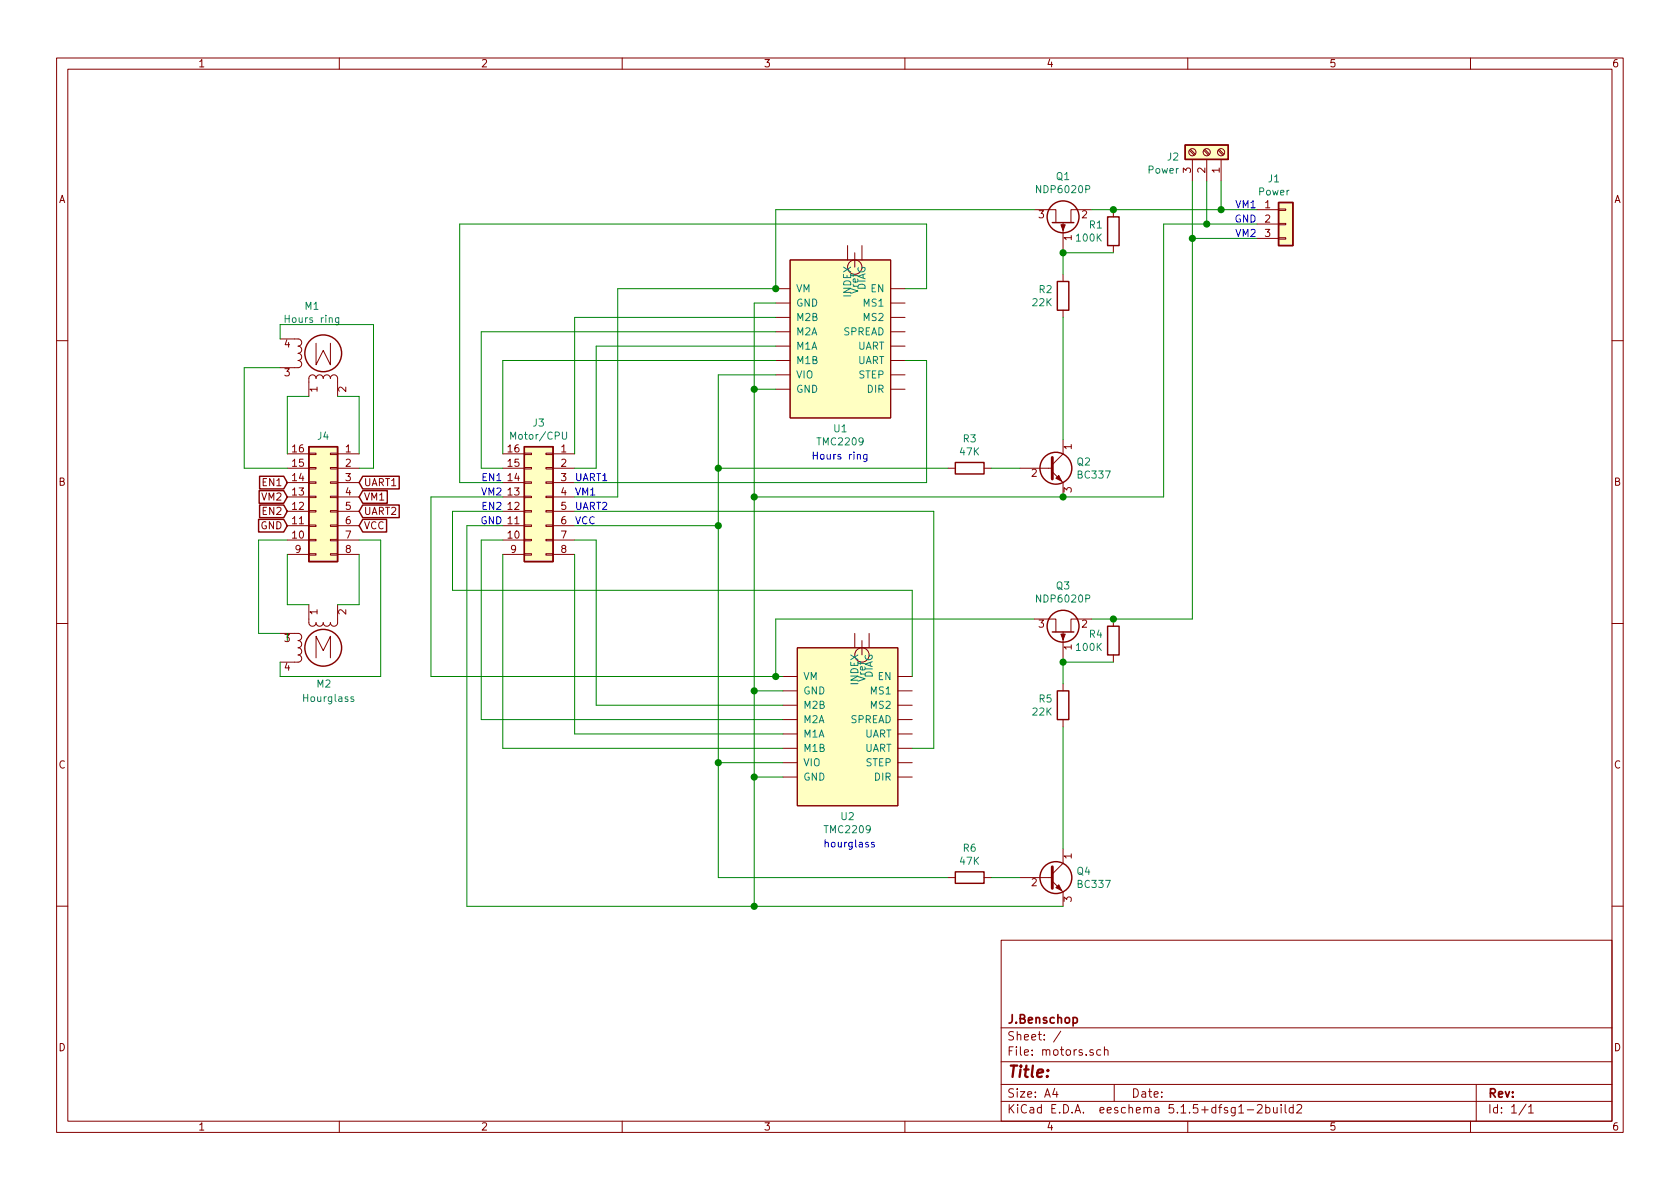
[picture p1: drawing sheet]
<svg xmlns="http://www.w3.org/2000/svg" width="297mm" height="210mm" viewBox="0 0 297 210" stroke-linecap="round" stroke-linejoin="round" font-family="sans-serif">
<g fill="none" stroke="#840000" stroke-width=".18">
<path d="M10 10.3h277v189.9h-277zM12 12.2h273v186.1h-273zM60 10.3v1.9M110 10.3v1.9M160 10.3v1.9M210 10.3v1.9M260 10.3v1.9M182.9 37.1h3.8v2.3M188 39.4v5.3M193 37.1h-3.6v2.3M196.8 37.1v1.2M210.3 26.6l.9 .9"/>
<path d="M210.5 26.4l.8 .9M210.8 28.2v3.8M212.9 26.6l.8 .9M213 26.4l.9 .9M213.4 28.2v3.8M215.4 26.6l.8 .9M215.6 26.4l.8 .9M215.9 28.2v3.8M222.2 37.1h3.9M222.2 39.6h3.9M226.1 37h1.2v.2h-1.2zM226.1 39.5h1.2v.2h-1.2z"/>
<path d="M49.5 59.9h3.2a.63 .63 0 0 1 .6 .7 .63 .63 0 0 1-.6 .6 .63 .63 0 0 1 .6 .6 .63 .63 0 0 1-.6 .7 .63 .63 0 0 1 .6 .6 .63 .63 0 0 1-.6 .6 .63 .63 0 0 1 .6 .7 .63 .63 0 0 1-.6 .6h-3.2M137.2 51h2.5M137.2 53.6h2.5M137.2 58.7h2.5M137.2 56.1h2.5M139.7 46h17.8v27.9h-17.8zM149.9 43.4v2.6M151.1 44.7v2.5M152.4 43.4v2.6M157.5 51h2.5M157.5 53.6h2.5M157.5 58.7h2.5"/>
<path d="M157.5 56.1h2.5M188 48.5v1.3M188 54.9v1.2M196.8 43.4v1.3M222.2 42.2h3.9M226.1 42h1.2v.3h-1.2zM10 60.2h2M54.6 70.1v-3.2a.63 .63 0 0 1 .6-.6 .63 .63 0 0 1 .7 .6 .63 .63 0 0 1 .6-.6 .63 .63 0 0 1 .6 .6 .63 .63 0 0 1 .7-.6 .63 .63 0 0 1 .6 .6 .63 .63 0 0 1 .7-.6 .63 .63 0 0 1 .6 .6v3.2M55.9 60.7v3.8l1.2-2.5 1.3 2.5v-3.8M137.2 68.8h2.5M137.2 61.2h2.5M137.2 63.7h2.5"/>
<path d="M137.2 66.3h2.5M157.5 68.8h2.5M157.5 61.2h2.5M157.5 63.7h2.5M157.5 66.3h2.5M188 77.7v2.6l-1.9 1.9M285 60.2h2M50.8 82.8h3.8M50.8 80.3h3.8M50.8 95.5h3.8M50.8 93h3.8M50.8 90.4h3.8"/>
<path d="M50.8 87.9h3.8M50.8 85.3h3.8M50.8 98h3.8M54.6 92.8h1.3v.3h-1.3zM54.6 95.4h1.3v.2h-1.3zM54.6 97.9h1.3v.3h-1.3zM54.6 90.3h1.3v.2h-1.3zM54.6 85.2h1.3v.3h-1.3zM54.6 82.7h1.3v.2h-1.3zM54.6 80.1h1.3v.3h-1.3zM54.6 87.8h1.3v.2h-1.3zM58.4 92.8h1.3v.3h-1.3z"/>
<path d="M58.4 95.4h1.3v.2h-1.3zM58.4 97.9h1.3v.3h-1.3zM58.4 90.3h1.3v.2h-1.3zM58.4 85.2h1.3v.3h-1.3zM58.4 82.7h1.3v.2h-1.3zM58.4 80.1h1.3v.3h-1.3zM58.4 87.8h1.3v.2h-1.3zM59.7 82.8h3.8M59.7 80.3h3.8M59.7 95.5h3.8M59.7 93h3.8M59.7 90.4h3.8"/>
<path d="M59.7 87.9h3.8M59.7 85.3h3.8M59.7 98h3.8M88.9 82.8h3.8M88.9 80.3h3.8M88.9 95.5h3.8M88.9 93h3.8M88.9 90.4h3.8M88.9 87.9h3.8M88.9 85.3h3.8M88.9 98h3.8M92.7 92.8h1.3v.3h-1.3z"/>
<path d="M92.7 95.4h1.3v.2h-1.3zM92.7 97.9h1.3v.3h-1.3zM92.7 90.3h1.3v.2h-1.3zM92.7 85.2h1.3v.3h-1.3zM92.7 82.7h1.3v.2h-1.3zM92.7 80.1h1.3v.3h-1.3zM92.7 87.8h1.3v.2h-1.3zM96.5 92.8h1.3v.3h-1.3zM96.5 95.4h1.3v.2h-1.3zM96.5 97.9h1.3v.3h-1.3zM96.5 90.3h1.3v.2h-1.3zM96.5 85.2h1.3v.3h-1.3z"/>
<path d="M96.5 82.7h1.3v.2h-1.3zM96.5 80.1h1.3v.3h-1.3zM96.5 87.8h1.3v.2h-1.3zM97.8 82.8h3.8M97.8 80.3h3.8M97.8 95.5h3.8M97.8 93h3.8M97.8 90.4h3.8M97.8 87.9h3.8M97.8 85.3h3.8M97.8 98h3.8M167.6 82.8h1.3"/>
<path d="M174 82.8h1.3M180.3 82.8h5.8M186.1 83.4l1.9 1.9v2.6M10 110.3h2M49.5 112h3.2a.63 .63 0 0 1 .6 .6 .63 .63 0 0 1-.6 .7 .63 .63 0 0 1 .6 .6 .63 .63 0 0 1-.6 .6 .63 .63 0 0 1 .6 .7 .63 .63 0 0 1-.6 .6 .63 .63 0 0 1 .6 .7 .63 .63 0 0 1-.6 .6h-3.2M54.6 106.9v3.2a.63 .63 0 0 0 .6 .6 .63 .63 0 0 0 .7-.6 .63 .63 0 0 0 .6 .6 .63 .63 0 0 0 .6-.6 .63 .63 0 0 0 .7 .6 .63 .63 0 0 0 .6-.6 .63 .63 0 0 0 .7 .6 .63 .63 0 0 0 .6-.6v-3.2M55.9 116.3v-3.8l1.2 2.6 1.3-2.6v3.8M138.4 119.6h2.6M141 114.5h17.7v28h-17.7zM151.1 112v2.5M152.4 113.3v2.5M153.7 112v2.5"/>
<path d="M158.7 119.6h2.6M182.9 109.5h3.8v2.3M188 111.8v5.3M193 109.5h-3.6v2.3M196.8 109.5v1.2M196.8 115.8v1.3M285 110.3h2M138.4 137.4h2.6M138.4 122.2h2.6M138.4 129.8h2.6M138.4 132.3h2.6M138.4 127.2h2.6"/>
<path d="M138.4 124.7h2.6M138.4 134.9h2.6M158.7 137.4h2.6M158.7 122.2h2.6M158.7 129.8h2.6M158.7 132.3h2.6M158.7 127.2h2.6M158.7 124.7h2.6M158.7 134.9h2.6M188 120.9v1.3M188 127.2v1.3M167.6 155.2h1.3"/>
<path d="M174 155.2h1.3M180.3 155.2h5.8M186.1 155.8l1.9 1.9v2.6M188 150.1v2.5l-1.9 2M10 160.2h2M177 166.3h108v32h-108zM285 160.2h2M60 198.3v1.9M110 198.3v1.9M160 198.3v1.9M177 194.8h108M177 191.8h108"/>
<path d="M177 187.8h108M177 181.8h108M186.5 192.5l-.4 1h1M186.8 193v1M187.6 182.3l-1.3 2M193.3 185.7a.37 .37 0 0 0-.6 .1l.1 .2 .5 .2v.1l-.2 .3-.4-.1M194.6 185.7l-.4-.1-.3 .3 .1 .6 .2 .1 .4-.1M195.3 185.7a.37 .37 0 0 1 .6 .1v.8M195.3 185.1v1.5M197 191.8v3M210 198.3v1.9M220.5 196.3h1.2"/>
<path d="M222.3 195.5l.2-.2h.4l.3 .5-1 1h1M223.8 195.9l.4-.1 .3 .3v.6l-.3 .1-.4-.1M223.8 195.3v1.5M225.2 195.8v.9l.4 .1 .2-.1M225.8 195.8v1M226.5 195.3v.2M226.5 195.8v1M227.2 195.3v1.3l.3 .2M228.7 195.9l-.5-.1-.3 .3 .1 .6 .2 .1 .5-.1M228.7 195.3v1.5M229.3 195.5l.2-.2h.4l.2 .2v.3v.2l-.9 .8h.9M260 198.3v1.9"/>
<path d="M261 191.8v6.5M269.8 195.2l-1.2 2M270.3 195.8l.4-.5v1.5M270.3 196.8h.8"/>
<circle cx="210.8" cy="26.9" r=".63"/>
<circle cx="213.4" cy="26.9" r=".63"/>
<circle cx="215.9" cy="26.9" r=".63"/>
<circle cx="151.1" cy="47.2" r="1.27"/>
<circle cx="152.4" cy="115.8" r="1.27"/>
</g>
<g fill="#ffffc2" stroke="#ffffc2" stroke-width=".18">
<path d="M141 114.5h17.7v28h-17.7z"/>
<path d="M226.1 35.8h2.5v7.6h-2.5z"/>
<path d="M209.5 25.6h7.7v2.6h-7.7z"/>
<path d="M139.7 46h17.8v27.9h-17.8z"/>
<path d="M54.6 79h5.1v20.3h-5.1z"/>
<path d="M92.7 79h5.1v20.3h-5.1z"/>
</g>
<g fill="none" stroke="#840000" stroke-width=".25">
<path d="M186.1 39.4h3.8M195.8 38.3h2.1v5.1h-2.1zM209.5 25.6h7.7v2.6h-7.7zM226.1 35.8h2.5v7.6h-2.5zM186.9 49.8h2.1v5.1h-2.1zM54.6 79h5.1v20.3h-5.1zM92.7 79h5.1v20.3h-5.1zM45.7 91.8h4.5l.6 1.2-.6 1.1h-4.5zM45.8 86.8h4.4l.6 1.1-.6 1.1h-4.4zM45.9 84.2h4.3l.6 1.1-.6 1.2h-4.3zM45.9 89.3h4.3l.6 1.1-.6 1.1h-4.3zM64.1 91.8h4.3v2.3h-4.3l-.6-1.1z"/>
<path d="M64.1 89.3h6.5v2.2h-6.5l-.6-1.1zM64.1 86.8h4.4v2.2h-4.4l-.6-1.1zM64.1 84.2h6.5v2.3h-6.5l-.6-1.2zM168.9 81.8h5.1v2h-5.1zM186.1 111.8h3.8M195.8 110.7h2.1v5.1h-2.1zM186.9 122.2h2.1v5h-2.1zM168.9 154.2h5.1v2h-5.1z"/>
<circle cx="188" cy="38.3" r="2.82"/>
<circle cx="57.1" cy="62.5" r="3.3"/>
<circle cx="186.7" cy="82.8" r="2.82"/>
<circle cx="57.1" cy="114.5" r="3.3"/>
<circle cx="188" cy="110.7" r="2.82"/>
<circle cx="186.7" cy="155.2" r="2.82"/>
</g>
<g fill="#840000" stroke="#840000" stroke-width=".18">
<path d="M187.6 112.1h.7l-.3 1.1z"/>
<path d="M186.7 157l.5-.5 .5 1z"/>
<path d="M186.7 84.6l.5-.5 .5 1z"/>
<path d="M187.6 39.7h.7l-.3 1.1z"/>
</g>
<path d="M186.1 80.9v3.8M186.1 153.3v3.8" fill="none" stroke="#840000" stroke-width=".51"/>
<path d="M59.9 56.2l-.1 1.1-.1 .1h-.3M59.9 56.2h-.4l-.2 .2 .1 .6h.5M99.4 76.4v1l.3 .3 .4-.1 .1-.2v-1M62.5 123.3l-.3-.1-.2 .2 .1 .2 .4 .1v.3h-.5" fill="none" stroke="#008484" stroke-width=".18"/>
<g fill="none" stroke="#008400" stroke-width=".18">
<path d="M182.9 37.1h-45.7v13.9h-28v36.9h-7.6M193 37.1h29.2M210.8 32v77.5h-17.8M213.4 32v7.6M215.9 32v5.1M222.2 39.6h-16.5v48.3h-72.4M49.5 59.9v-2.5h16.5v25.4h-2.5M137.2 53.6h-3.9v106.7M137.2 58.7h-52.1v24.1h3.8M137.2 56.1h-35.6v24.2M160 51h3.8v-11.4h-82.5v45.7h7.6M188 56.1v21.6"/>
<path d="M196.8 44.7h-8.8v3.8M210.8 42.2h11.4M49.5 65h-6.3v17.8h7.6M54.6 70.1h-3.8v10.2M59.7 70.1h3.8v10.2M133.3 68.8h3.9M137.2 63.7h-48.3v16.6M137.2 66.3h-10.2v88.9h40.6M137.2 61.2h-31.8v21.6h-3.8M160 63.7h3.8v21.6h-62.2M50.8 98v8.9h3.8M50.8 95.5h-5.1v16.5h3.8"/>
<path d="M63.5 95.5h3.8v24.1h-17.8v-2.5M63.5 98v8.9h-3.8M88.9 87.9h-12.7v31.7h62.2M88.9 98v34.3h49.5M88.9 90.4h-8.9v14h81.3v15.2M88.9 93h-6.4v67.3h105.5M88.9 95.5h-3.8v31.7h53.3M101.6 90.4h63.5v41.9h-3.8M101.6 93h25.4M101.6 95.5h3.8v29.2h33M101.6 98v31.8h36.8M127 82.8h40.6"/>
<path d="M175.3 82.8h5M182.9 109.5h-45.7v10.1M196.8 117.1h-8.8v3.8M127 134.9h11.4M133.3 122.2h5.1M133.3 137.4h5.1M188 128.5v21.6M175.3 155.2h5"/>
</g>
<path d="M143.8 79.9v1.3M143.8 80.5h.7M145.9 149.1l.2-.2 .3 .1 .1 .8M145.9 148.5v1.3" fill="none" stroke="#0000c2" stroke-width=".18"/>
<g fill="#008400" stroke="#008400" stroke-width=".25">
<circle cx="133.4" cy="137.4" r=".51"/>
<circle cx="133.4" cy="68.8" r=".51"/>
<circle cx="137.2" cy="51" r=".51"/>
<circle cx="127" cy="93" r=".51"/>
<circle cx="137.2" cy="119.6" r=".51"/>
<circle cx="196.9" cy="37.1" r=".51"/>
<circle cx="196.9" cy="109.5" r=".51"/>
<circle cx="133.4" cy="160.3" r=".51"/>
<circle cx="188" cy="87.9" r=".51"/>
<circle cx="188" cy="44.7" r=".51"/>
<circle cx="127" cy="134.9" r=".51"/>
<circle cx="127" cy="82.8" r=".51"/>
<circle cx="133.4" cy="122.2" r=".51"/>
<circle cx="188" cy="117.1" r=".51"/>
<circle cx="215.9" cy="37.1" r=".51"/>
<circle cx="213.4" cy="39.6" r=".51"/>
<circle cx="210.8" cy="42.2" r=".51"/>
<circle cx="133.4" cy="87.9" r=".51"/>
</g>
<text font-size="2.8" fill="#840000" x="178" y="190.5">Title:</text>
<g font-size="2.1" fill="#840000">
<text x="178" y="184">Sheet: /</text>
<text x="178" y="181">J.Benschop</text>
<text x="178" y="186.7">File: motors.sch</text>
<text x="178" y="196.9">KiCad E.D.A. eeschema 5.1.5+dfsg1-2build2</text>
<text x="178" y="194.1">Size: A4</text>
<text x="200" y="194.1">Date:</text>
<text x="263" y="194.1">Rev:</text>
<text x="263" y="196.9">Id: 1/1</text>
</g>
<g font-size="1.8" fill="#840000">
<text x="35" y="11.9">1</text>
<text x="85" y="11.9">2</text>
<text x="135" y="11.9">3</text>
<text x="185" y="11.9">4</text>
<text x="235" y="11.9">5</text>
<text x="285" y="11.9">6</text>
<text x="10.4" y="35.9">A</text>
<text x="210.6" y="30.6" transform="rotate(-90 210.6 30.6)">3</text>
<text x="213.1" y="30.6" transform="rotate(-90 213.1 30.6)">2</text>
<text x="215.6" y="30.6" transform="rotate(-90 215.6 30.6)">1</text>
<text x="285.4" y="35.9">A</text>
<text x="183.7" y="38.6">3</text>
<text x="191.3" y="38.6">2</text>
<text x="223.7" y="36.8">1</text>
<text x="223.7" y="39.4">2</text>
<text x="223.7" y="41.9">3</text>
<text x="189.5" y="42.5" transform="rotate(-90 189.5 42.5)">1</text>
<text x="50.3" y="61.5">4</text>
<text x="50.3" y="66.5">3</text>
<text x="56.1" y="69.3" transform="rotate(-90 56.1 69.3)">1</text>
<text x="61.2" y="69.3" transform="rotate(-90 61.2 69.3)">2</text>
<text x="51.7" y="82.5">15</text>
<text x="51.7" y="80">16</text>
<text x="61.1" y="80">1</text>
<text x="61.1" y="82.5">2</text>
<text x="89.8" y="82.5">15</text>
<text x="89.8" y="80">16</text>
<text x="99.2" y="80">1</text>
<text x="99.2" y="82.5">2</text>
<text x="189.5" y="79.5" transform="rotate(-90 189.5 79.5)">1</text>
<text x="10.4" y="85.9">B</text>
<text x="46.4" y="88.5">VM2</text>
<text x="46.6" y="86">EN1</text>
<text x="51.7" y="87.6">13</text>
<text x="51.7" y="85.1">14</text>
<text x="61.1" y="85.1">3</text>
<text x="61.1" y="87.6">4</text>
<text x="64.3" y="88.5">VM1</text>
<text x="64.3" y="86">UART1</text>
<text x="89.8" y="87.6">13</text>
<text x="89.8" y="85.1">14</text>
<text x="99.2" y="85.1">3</text>
<text x="99.2" y="87.6">4</text>
<text x="182.4" y="84.3">2</text>
<text x="189.5" y="87.1" transform="rotate(-90 189.5 87.1)">3</text>
<text x="285.4" y="85.9">B</text>
<text x="46.1" y="93.6">GND</text>
<text x="46.6" y="91.1">EN2</text>
<text x="51.7" y="95.2">10</text>
<text x="51.7" y="92.7">11</text>
<text x="51.7" y="90.2">12</text>
<text x="61.1" y="90.2">5</text>
<text x="61.1" y="92.7">6</text>
<text x="61.1" y="95.2">7</text>
<text x="64.3" y="93.6">VCC</text>
<text x="64.3" y="91.1">UART2</text>
<text x="89.8" y="95.2">10</text>
<text x="89.8" y="90.2">12</text>
<text x="99.2" y="90.2">5</text>
<text x="99.2" y="92.7">6</text>
<text x="99.2" y="95.2">7</text>
<text x="52.2" y="97.8">9</text>
<text x="61.1" y="97.8">8</text>
<text x="90.3" y="97.8">9</text>
<text x="99.2" y="97.8">8</text>
<text x="56.1" y="108.7" transform="rotate(-90 56.1 108.7)">1</text>
<text x="61.2" y="108.7" transform="rotate(-90 61.2 108.7)">2</text>
<text x="183.7" y="111">3</text>
<text x="191.3" y="111">2</text>
<text x="50.3" y="118.6">4</text>
<text x="189.5" y="114.9" transform="rotate(-90 189.5 114.9)">1</text>
<text x="10.4" y="135.9">C</text>
<text x="285.4" y="135.9">C</text>
<text x="189.5" y="151.9" transform="rotate(-90 189.5 151.9)">1</text>
<text x="182.4" y="156.7">2</text>
<text x="189.5" y="159.5" transform="rotate(-90 189.5 159.5)">3</text>
<text x="10.4" y="185.9">D</text>
<text x="285.4" y="185.9">D</text>
<text x="35" y="199.9">1</text>
<text x="85" y="199.9">2</text>
<text x="135" y="199.9">3</text>
<text x="185" y="199.9">4</text>
<text x="235" y="199.9">5</text>
<text x="285" y="199.9">6</text>
</g>
<g font-size="1.8" fill="#008484">
<text x="206.5" y="28.4">J2</text>
<text x="183.5" y="34.2">NDP6020P</text>
<text x="186.8" y="31.8">Q1</text>
<text x="203" y="30.7">Power</text>
<text x="222.6" y="34.6">Power</text>
<text x="224.3" y="32.3">J1</text>
<text x="192.6" y="40.4">R1</text>
<text x="190.4" y="42.7">100K</text>
<text x="140.7" y="51.7">VM</text>
<text x="150.5" y="52.4" transform="rotate(-90 150.5 52.4)">INDEX</text>
<text x="151.8" y="51.7" transform="rotate(-90 151.8 51.7)">Vref</text>
<text x="153" y="51.4" transform="rotate(-90 153 51.4)">DIAG</text>
<text x="154" y="51.7">EN</text>
<text x="183.7" y="51.8">R2</text>
<text x="50.7" y="57.1">Hours ring</text>
<text x="53.9" y="54.8">M1</text>
<text x="140.7" y="54.2">GND</text>
<text x="140.7" y="59.3">M2A</text>
<text x="140.7" y="56.8">M2B</text>
<text x="149.1" y="59.3">SPREAD</text>
<text x="152.8" y="54.2">MS1</text>
<text x="152.8" y="56.8">MS2</text>
<text x="182.6" y="54.1">22K</text>
<text x="140.7" y="61.8">M1A</text>
<text x="140.7" y="64.4">M1B</text>
<text x="151.6" y="61.8">UART</text>
<text x="151.6" y="64.4">UART</text>
<text x="140.7" y="69.5">GND</text>
<text x="140.7" y="66.9">VIO</text>
<text x="151.8" y="66.9">STEP</text>
<text x="153.4" y="69.5">DIR</text>
<text x="56.2" y="77.8">J4</text>
<text x="90.7" y="77.7">Motor/CPU</text>
<text x="94.3" y="75.4">J3</text>
<text x="147.5" y="76.4">U1</text>
<text x="144.7" y="78.8">TMC2209</text>
<text x="169.8" y="80.5">47K</text>
<text x="170.3" y="78.2">R3</text>
<text x="190.4" y="82.3">Q2</text>
<text x="190.7" y="84.6">BC337</text>
<text x="183.5" y="106.5">NDP6020P</text>
<text x="186.8" y="104.2">Q3</text>
<text x="192.6" y="112.8">R4</text>
<text x="154.3" y="120" transform="rotate(-90 154.3 120)">DIAG</text>
<text x="190.4" y="115.1">100K</text>
<text x="53.8" y="124.1">Hourglass</text>
<text x="56.1" y="121.6">M2</text>
<text x="142" y="122.8">GND</text>
<text x="142" y="125.3">M2B</text>
<text x="142" y="120.3">VM</text>
<text x="151.8" y="121" transform="rotate(-90 151.8 121)">INDEX</text>
<text x="153" y="120.3" transform="rotate(-90 153 120.3)">Vref</text>
<text x="154.1" y="122.8">MS1</text>
<text x="154.1" y="125.3">MS2</text>
<text x="155.3" y="120.3">EN</text>
<text x="183.7" y="124.2">R5</text>
<text x="142" y="130.4">M1A</text>
<text x="142" y="127.9">M2A</text>
<text x="150.4" y="127.9">SPREAD</text>
<text x="152.8" y="130.4">UART</text>
<text x="182.6" y="126.5">22K</text>
<text x="142" y="133">M1B</text>
<text x="142" y="135.5">VIO</text>
<text x="152.8" y="133">UART</text>
<text x="153.1" y="135.5">STEP</text>
<text x="142" y="138">GND</text>
<text x="154.7" y="138">DIR</text>
<text x="146" y="147.3">TMC2209</text>
<text x="148.7" y="145">U2</text>
<text x="169.8" y="152.9">47K</text>
<text x="170.3" y="150.6">R6</text>
<text x="190.4" y="154.7">Q4</text>
<text x="190.7" y="157">BC337</text>
</g>
<g font-size="1.8" fill="#0000c2">
<text x="218.3" y="39.4">GND</text>
<text x="218.6" y="36.8">VM1</text>
<text x="218.6" y="41.9">VM2</text>
<text x="144.7" y="81.3">Hours ring</text>
<text x="85.3" y="87.6">VM2</text>
<text x="85.5" y="85.1">EN1</text>
<text x="101.6" y="87.6">VM1</text>
<text x="101.6" y="85.1">UART1</text>
<text x="85" y="92.7">GND 11</text>
<text x="85.5" y="90.2">EN2</text>
<text x="101.6" y="92.7">VCC</text>
<text x="101.6" y="90.2">UART2</text>
<text x="146.5" y="149.9">hourglass</text>
</g>
<text font-size="1.8" fill="#008400" x="50.3" y="113.5">3</text>
</svg>
